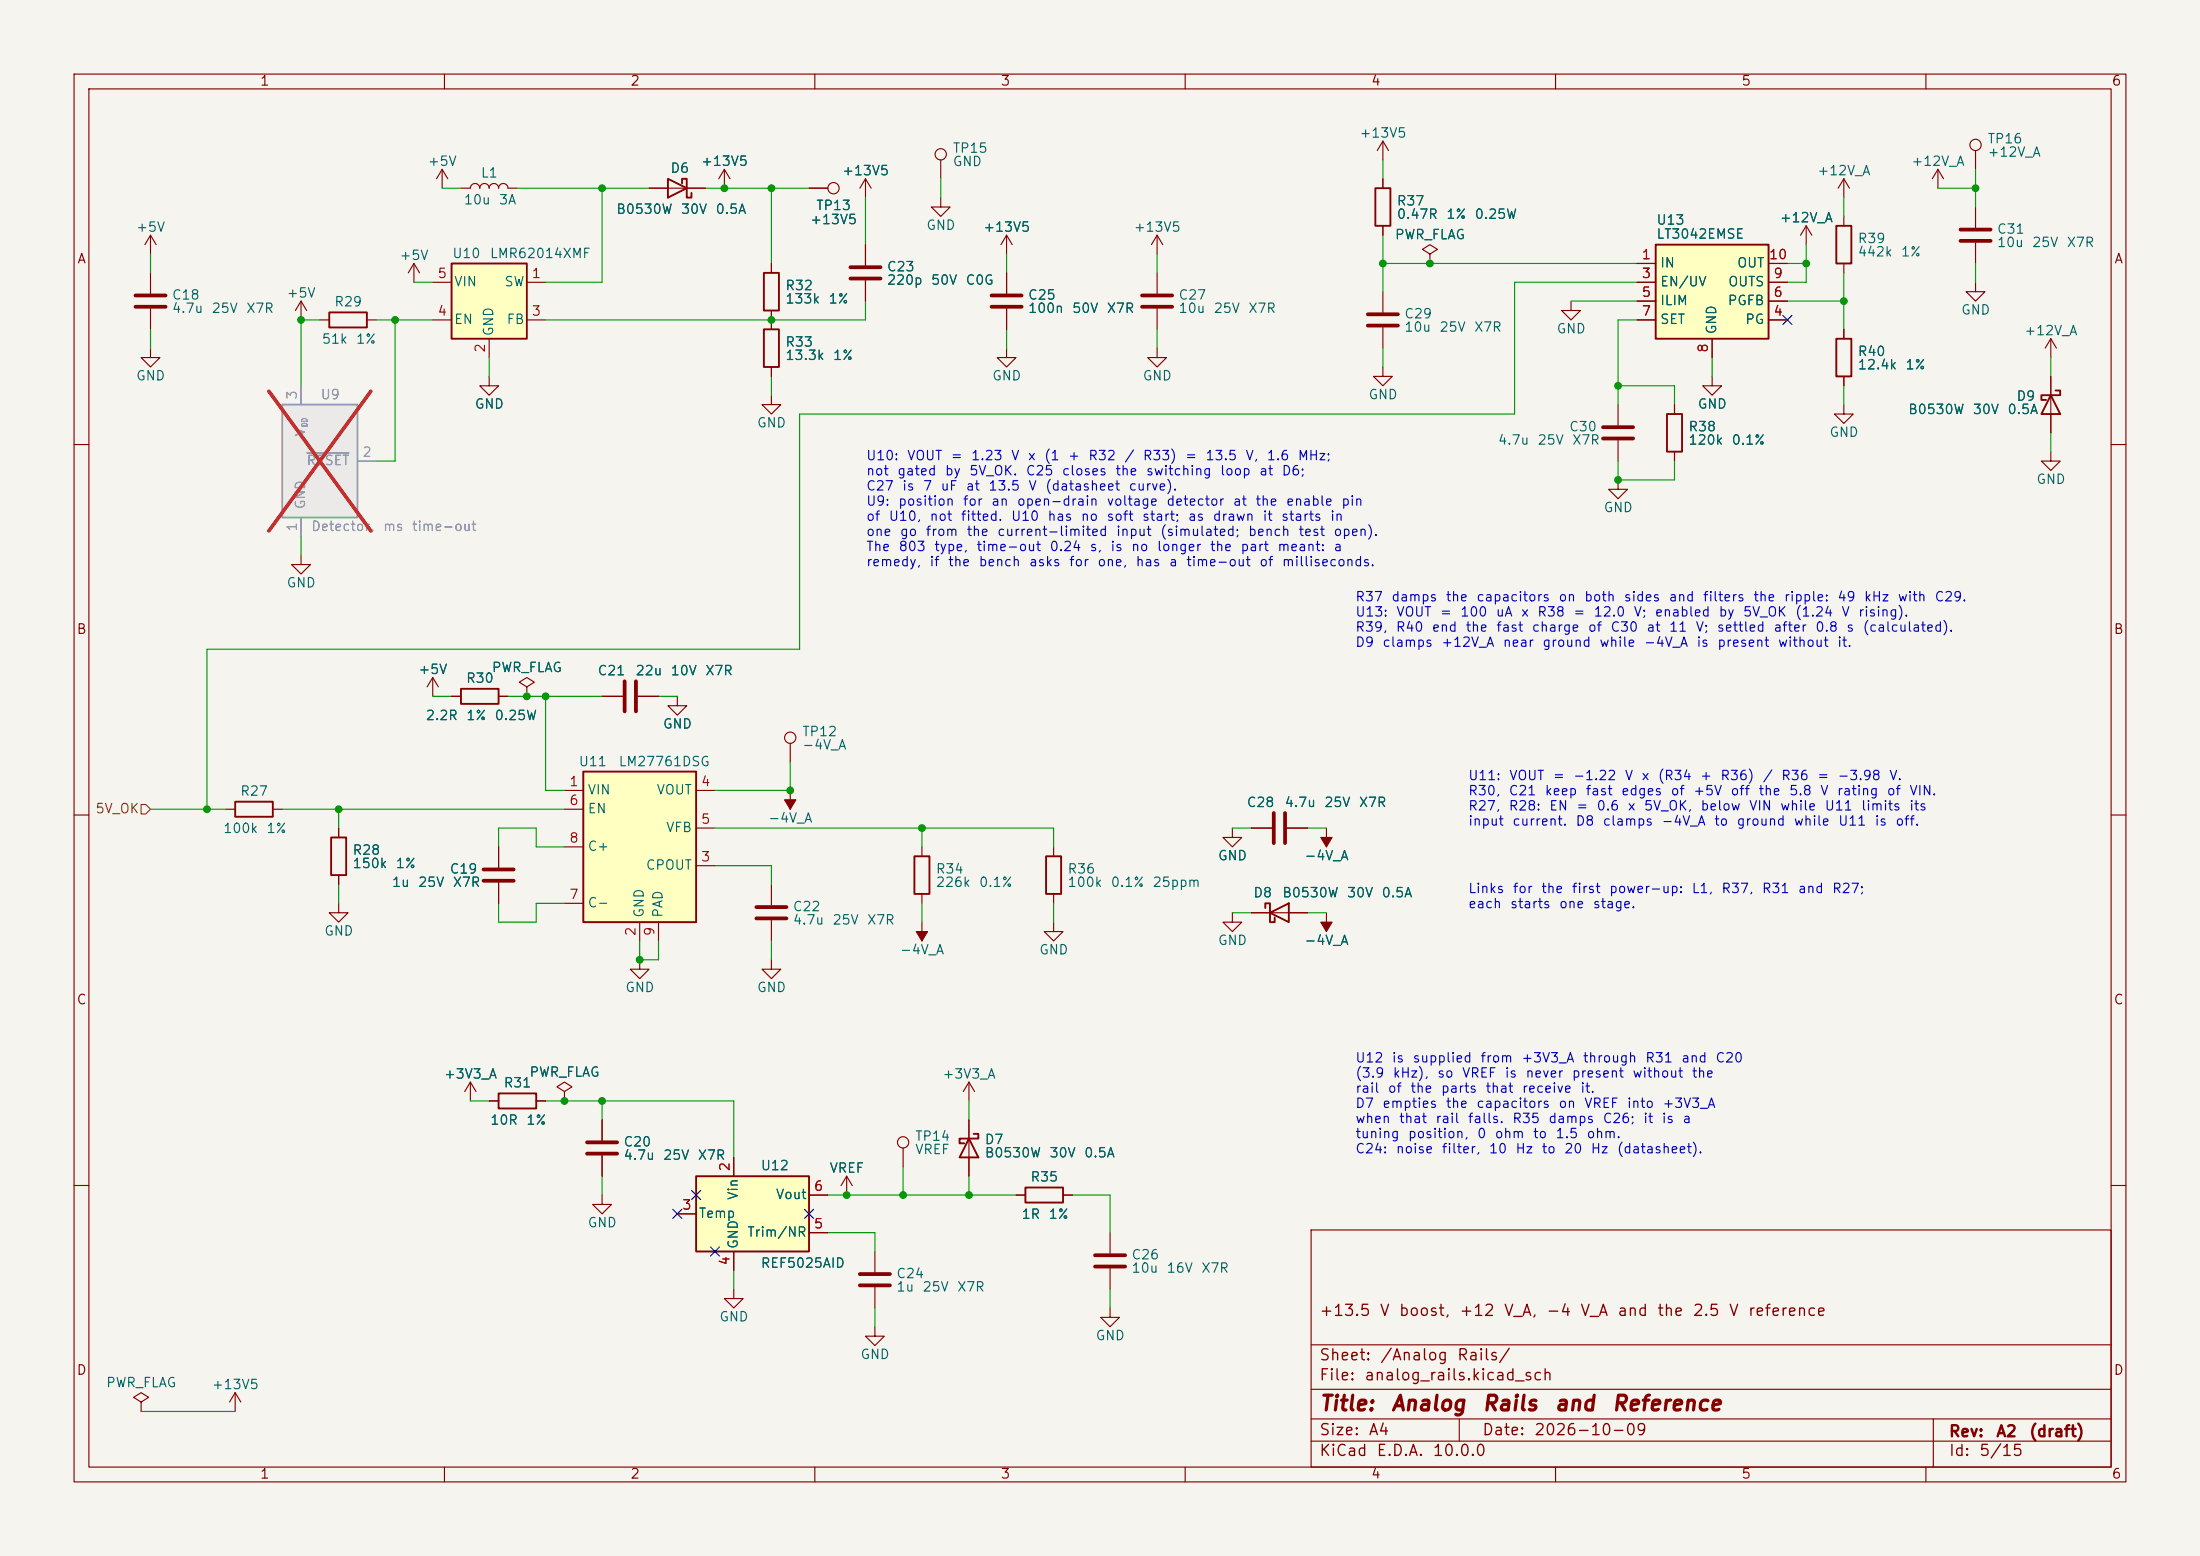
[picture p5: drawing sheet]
<svg xmlns="http://www.w3.org/2000/svg" width="297mm" height="210mm" viewBox="0 0 297 210" stroke-linecap="round" stroke-linejoin="round" font-family="sans-serif">
<path d="M0 0h297v210h-297z" fill="#f5f4ef" stroke="#f5f4ef" stroke-width=".14"/>
<g fill="none" stroke="#840000" stroke-width=".15">
<path d="M10 10h277v190h-277zM12 12h273v186h-273zM60 10v2M110 10v2M160 10v2M210 10v2M260 10v2M10 60h2M285 60h2M81.3 94h2.8M86.1 94h2.8M10 110h2"/>
<path d="M285 110h2M10 160h2M177 166h108v32h-108zM285 160h2M60 198v2M110 198v2M160 198v2M177 194.5h108M177 191.5h108M177 187.5h108M177 181.5h108M197 191.5v3"/>
<path d="M210 198v2M260 198v2M261 191.5v6.5"/>
</g>
<path d="M84.3 91.9v4.1M85.9 91.9v4.1" fill="none" stroke="#840000" stroke-width=".51"/>
<path d="M61 35.6h10.1v10.1h-10.1z" fill="#ffffc2"/>
<path d="M61 35.6h10.1v10.1h-10.1z" fill="none" stroke="#840000" stroke-width=".25"/>
<g fill="none" stroke="#840000" stroke-width=".15">
<path d="M55.9 35.6l-.8 1.2M55.9 35.6l.7 1.2M55.9 35.6v2.5M58.4 38.1h2.6M71.1 38.1h2.6M58.4 43.2h2.6M66 45.7v2.6M71.1 43.2h2.6M114.3 158.8l-.8 1.2M114.3 158.8l.8 1.2M114.3 158.8v2.5M19 189.2l1.1-.6-1.1-.6-1 .6 1 .6v1.3"/>
<path d="M19 190.5h.1"/>
</g>
<path d="M94 158.8h15.2v10.1h-15.2z" fill="#ffffc2"/>
<path d="M44.4 42.2h5.1v2h-5.1zM62.2 93h5.1v2h-5.1zM94 158.8h15.2v10.1h-15.2z" fill="none" stroke="#840000" stroke-width=".25"/>
<g fill="none" stroke="#840000" stroke-width=".15">
<path d="M40.6 40.6l-.7 1.3M40.6 40.6l.8 1.3M40.6 40.6v2.6M43.2 43.2h1.2M49.5 43.2h1.3M66 50.8v1.3h1.3l-1.3 1.2-1.2-1.2h1.2M40.6 74.9v1.3h1.3l-1.3 1.3-1.2-1.3h1.2M58.4 91.4l-.7 1.3M58.4 91.4l.8 1.3M58.4 91.4v2.6M61 94h1.2M67.3 94h1.3"/>
<path d="M71.1 92.7l1-.6-1-.7-1 .7 1 .6v1.3M71.1 94h.1M99.1 156.2v2.6M91.4 163.8h2.6M99.1 174v1.3h1.2l-1.2 1.2-1.3-1.2h1.3M99.1 168.9v2.6M109.2 166.4h2.6M109.2 161.3h2.6"/>
</g>
<path d="M38.1 54.6h10.2v15.3h-10.2z" fill="#ebeae8"/>
<path d="M38.1 54.6h10.2v15.3h-10.2z" fill="none" stroke="#9c9b98" stroke-width=".25"/>
<path d="M40.6 52.1v2.5M40.6 69.9v2.5M48.3 62.2h2.5" fill="none" stroke="#9c9b98" stroke-width=".15"/>
<path d="M41.4 61.1h5.7" fill="none" stroke="#939391" stroke-width=".15"/>
<path d="M36.3 52.8l13.8 18.9M50.1 52.8l-13.8 18.9" fill="none" stroke="#e12e31" stroke-width=".46"/>
<path d="M20.3 31.8v2.5M20.3 36.8v2.8M20.3 31.8l-.7 1.2M20.3 31.8l.8 1.2M20.3 47v1.3h1.3l-1.3 1.2-1.3-1.2h1.3M20.3 41.7v2.8M63.5 146.1l-.8 1.2M63.5 146.1l.8 1.2M63.5 146.1v2.5M118.1 179.1v1.2h1.3l-1.3 1.3-1.3-1.3h1.3" fill="none" stroke="#840000" stroke-width=".15"/>
<path d="M18.3 39.9h4.1M18.3 41.4h4.1" fill="none" stroke="#840000" stroke-width=".51"/>
<path d="M78.7 104.1h15.3v20.4h-15.3z" fill="#ffffc2"/>
<path d="M90.2 24.1l2.5 1.3-2.5 1.3zM92.1 24.8v-.7h.6v2.6h.6v-.7M103.1 36.8h2.1v5.1h-2.1zM185.7 25.4h2v5.1h-2zM103.1 44.5h2.1v5h-2.1zM225 55.9h2.1v5.1h-2.1zM247.9 45.7h2v5.1h-2zM31.7 108.2h5.1v2h-5.1zM44.7 113h2v5.1h-2zM78.7 104.1h15.3v20.4h-15.3zM123.4 115.6h2.1v5.1h-2.1zM67.3 147.6h5.1v2h-5.1z" fill="none" stroke="#840000" stroke-width=".25"/>
<g fill="none" stroke="#840000" stroke-width=".15">
<path d="M186.7 19.1l-.8 1.2M186.7 19.1l.8 1.2M186.7 19.1v2.5M59.7 22.9l-.8 1.2M59.7 22.9l.8 1.2M59.7 22.9v2.5M62.2 25.4h1.3a.64 .64 0 0 1 .6-.6 .64 .64 0 0 1 .7 .6 .64 .64 0 0 1 .6-.6 .64 .64 0 0 1 .6 .6 .64 .64 0 0 1 .7-.6 .64 .64 0 0 1 .6 .6 .64 .64 0 0 1 .6-.6 .64 .64 0 0 1 .7 .6h1.2M87.6 25.4h7.6M97.8 22.9l-.8 1.2M97.8 22.9l.8 1.2M97.8 22.9v2.5M104.1 35.6v1.2"/>
<path d="M109.2 25.4h2.6M116.8 24.1l-.7 1.3M116.8 24.1l.8 1.3M116.8 24.1v2.6M116.8 33v2.8M116.8 37.8v2.8M127 26.7v1.2h1.3l-1.3 1.3-1.3-1.3h1.3M127 21.6v2.5M135.9 31.8v2.5M135.9 36.8v2.8M135.9 31.8l-.8 1.2M135.9 31.8l.8 1.2"/>
<path d="M156.2 31.8v2.5M156.2 36.8v2.8M156.2 31.8l-.8 1.2M156.2 31.8l.8 1.2M186.7 24.1v1.3M186.7 30.5v1.3M186.7 39.4v2.8M193 34.3l1.1-.6-1.1-.7-1 .7 1 .6v1.3M193 35.6h.1M104.1 53.3v1.3h1.3l-1.3 1.3-1.2-1.3h1.2M104.1 41.9v2.6M104.1 49.5v1.3"/>
<path d="M135.9 47v1.3h1.3l-1.3 1.2-1.3-1.2h1.3M135.9 41.7v2.8M156.2 47v1.3h1.3l-1.3 1.2-1.3-1.2h1.3M156.2 41.7v2.8M186.7 49.5v1.3h1.3l-1.3 1.3-1.3-1.3h1.3M186.7 44.2v2.8M212.1 40.6v1.3h1.3l-1.3 1.3-1.3-1.3h1.3M218.4 54.6v2.8M218.4 59.4v2.8M226.1 54.6v1.3M248.9 54.6v1.3h1.3l-1.3 1.3-1.3-1.3h1.3M248.9 44.5v1.2"/>
<path d="M248.9 50.8v1.3M218.4 64.8v1.2h1.3l-1.3 1.3-1.2-1.3h1.2M226.1 61v1.2M91.4 94v1.3h1.3l-1.3 1.2-1.2-1.2h1.2M30.5 109.2h1.2M36.8 109.2h1.3M45.7 111.8v1.2M45.7 118.1v1.3M67.3 114.3v2.8M67.3 119.1v2.8M76.2 106.7h2.5M76.2 109.2h2.5"/>
<path d="M76.2 114.3h2.5M94 106.7h2.5M94 116.8h2.5M94 111.8h2.5M104.1 119.4v2.8M106.7 100.3v2.6M106.7 106.7v2.5M124.5 114.3v1.3M168.9 111.8h2.8M173.7 111.8h2.8M45.7 121.9v1.3h1.3l-1.3 1.3-1.3-1.3h1.3M76.2 121.9h2.5"/>
<path d="M86.4 129.5v1.3h1.2l-1.2 1.3-1.3-1.3h1.3M86.4 124.5v2.5M88.9 124.5v2.5M104.1 129.5v1.3h1.3l-1.3 1.3-1.2-1.3h1.2M104.1 124.2v2.8M124.5 120.7v1.2M66 148.6h1.3M72.4 148.6h1.3M76.2 147.3l1-.6-1-.6-1 .6 1 .6v1.3M76.2 148.6h.1M81.3 151.1v2.8M81.3 156v2.8"/>
<path d="M81.3 161.3v1.3h1.2l-1.2 1.2-1.3-1.2h1.3M31.7 188l-.7 1.2M31.7 188l.8 1.2M31.7 188v2.5"/>
<circle cx="112.5" cy="25.4" r=".76"/>
<circle cx="127" cy="20.8" r=".76"/>
<circle cx="106.7" cy="99.6" r=".76"/>
</g>
<g fill="none" stroke="#840000" stroke-width=".51">
<path d="M114.8 36.1h4.1M114.8 37.6h4.1M133.9 39.9h4M154.2 39.9h4M133.9 41.4h4M154.2 41.4h4M184.7 42.4h4M184.7 43.9h4M216.4 57.7h4.1M216.4 59.2h4.1M65.3 117.3h4M65.3 118.9h4"/>
<path d="M172 109.7v4.1M173.5 109.7v4.1M102.1 124h4.1M102.1 122.4h4.1M79.2 154.2h4.1M79.2 155.7h4.1"/>
</g>
<path d="M105.9 108h1.5l-.7 1.2z" fill="#840000" stroke="#840000" stroke-width=".15"/>
<path d="M223.5 33h15.3v12.7h-15.3z" fill="#ffffc2"/>
<path d="M223.5 33h15.3v12.7h-15.3zM247.9 30.5h2v5.1h-2zM276.9 53.3l1.2 2.6h-2.5zM277.5 52.7h.6v.6h-2.5v.7h.6M141.2 115.6h2.1v5.1h-2.1zM170.8 122.6v-.7h.6v2.6h.7v-.7M171.4 123.2l2.6-1.3v2.6zM130.8 153.7l1.3 2.5h-2.6zM131.4 153h.7v.7h-2.6v.6h.7M138.4 160.3h5.1v2h-5.1z" fill="none" stroke="#840000" stroke-width=".25"/>
<g fill="none" stroke="#840000" stroke-width=".15">
<path d="M87.6 25.4h2.6M92.7 25.4h2.5M104.1 35.6v1.2M109.2 25.4h2.6M116.8 33v2.8M116.8 37.8v2.8M135.9 36.8v2.8M186.7 24.1v1.3M186.7 30.5v1.3M193 35.6h.1M221 35.6h2.5M221 38.1h2.5"/>
<path d="M238.8 35.6h2.5M238.8 38.1h2.5M243.8 30.5l-.7 1.3M243.8 30.5l.8 1.3M243.8 30.5v2.5M248.9 24.1v2.6M248.9 29.2v1.3M248.9 35.6v1.2M248.9 24.1l-.7 1.3M248.9 24.1l.8 1.3M261.6 22.9l-.7 1.2M261.6 22.9l.8 1.2"/>
<path d="M261.6 22.9v2.5M266.7 38.1v1.3h1.3l-1.3 1.2-1.3-1.2h1.3M266.7 20.3v2.6M266.7 27.9v2.8M266.7 32.8v2.8M104.1 41.9v2.6M104.1 49.5v1.3M135.9 41.7v2.8M221 43.2h2.5M221 40.6h2.5M226.1 54.6v1.3M231.1 50.8v1.3h1.3l-1.3 1.2-1.2-1.2h1.2"/>
<path d="M231.1 45.7v2.6M238.8 43.2h2.5M238.8 40.6h2.5M248.9 44.5v1.2M248.9 50.8v1.3M276.9 45.7l-.8 1.3M276.9 45.7l.7 1.3M276.9 45.7v2.6M276.9 50.8v7.6M226.1 61v1.2M276.9 61v1.2h1.2l-1.2 1.3-1.3-1.3h1.3M61 94h1.2"/>
<path d="M67.3 94h1.3M71.1 94h.1M81.3 94h2.8M86.1 94h2.8M45.7 111.8v1.2M45.7 118.1v1.3M67.3 114.3v2.8M67.3 119.1v2.8M142.2 114.3v1.3M166.4 111.8v1.2h1.2l-1.2 1.3-1.3-1.3h1.3M168.9 111.8h2.8M173.7 111.8h2.8"/>
<path d="M179.1 111.8v2.5M124.5 124.5v2.5M142.2 124.5v1.2h1.3l-1.3 1.3-1.2-1.3h1.2M142.2 120.7v1.2M166.4 123.2v1.3h1.2l-1.2 1.2-1.3-1.2h1.3M168.9 123.2h7.6M179.1 123.2v2.5M66 148.6h1.3M72.4 148.6h1.3M76.2 148.6h.1M81.3 151.1v2.8M81.3 156v2.8"/>
<path d="M99.1 156.2v2.6M121.9 154.9v2.6M130.8 146.1l-.8 1.2M130.8 146.1l.8 1.2M130.8 146.1v2.5M130.8 151.1v7.7M91.4 163.8h2.6M99.1 168.9v2.6M109.2 161.3h2.6M109.2 166.4h2.6M118.1 168.9v2.8M118.1 173.7v2.8"/>
<path d="M137.2 161.3h1.2M143.5 161.3h1.3M149.9 176.5v1.3h1.2l-1.2 1.3-1.3-1.3h1.3M149.9 166.4v2.8M149.9 171.2v2.8"/>
<circle cx="266.7" cy="19.6" r=".76"/>
<circle cx="121.9" cy="154.2" r=".76"/>
</g>
<path d="M264.7 31h4M264.7 32.5h4M116.1 172h4M116.1 173.5h4M147.8 169.4h4.1M147.8 170.9h4.1" fill="none" stroke="#840000" stroke-width=".51"/>
<g fill="#840000" stroke="#840000" stroke-width=".15">
<path d="M178.3 124.5h1.5l-.7 1.2z"/>
<path d="M178.3 113h1.5l-.7 1.3z"/>
<path d="M123.7 125.7h1.5l-.7 1.3z"/>
</g>
<path d="M19 108.6h.7l.6 .6-.6 .7h-.7z" fill="none" stroke="#725600" stroke-width=".15"/>
<g fill="none" stroke="#009600" stroke-width=".15">
<path d="M20.3 34.3v2.5M55.9 38.1h2.5M59.7 25.4h2.5M69.8 25.4h17.8M81.3 25.4v12.7h-7.6M95.2 25.4h14M104.1 25.4v10.2M116.8 26.7v6.3M127 24.1v2.6M135.9 34.3v2.5M156.2 34.3v2.5M186.7 35.6h34.3"/>
<path d="M186.7 21.6v2.5M186.7 31.8v7.6M221 38.1h-16.5v17.8h-96.6v31.7h-80v21.6M241.3 35.6h2.5M243.8 33v5.1h-2.5M248.9 26.7v2.5M248.9 36.8v7.7M261.6 25.4h5.1M266.7 22.9v5M266.7 35.6v2.5M20.3 44.5v2.5M43.2 43.2h-2.6v8.9"/>
<path d="M50.8 43.2h7.6M53.3 43.2v19h-2.5M66 48.3v2.5M104.1 50.8v2.5M116.8 40.6v2.6h-43.1M135.9 44.5v2.5M156.2 44.5v2.5M186.7 47v2.5M212.1 40.6h8.9M218.4 52.1h7.7v2.5M221 43.2h-2.6v11.4M231.1 48.3v2.5"/>
<path d="M241.3 40.6h7.6M248.9 52.1v2.5M276.9 48.3v2.5M276.9 58.4v2.6M40.6 72.4v2.5M218.4 62.2v2.6h7.7v-2.6M58.4 94h2.6M68.6 94h12.7M73.7 94v12.7h2.5M88.9 94h2.5M20.3 109.2h10.2M38.1 109.2h38.1"/>
<path d="M45.7 109.2v2.6M45.7 119.4v2.5M67.3 114.3v-2.5h5.1v2.5h3.8M96.5 116.8h7.6v2.6M96.5 111.8h45.7v2.5M106.7 102.9v3.8h-10.2M124.5 111.8v2.5M166.4 111.8h2.5M176.5 111.8h2.6M67.3 121.9v2.6h5.1v-2.6h3.8M86.4 127v2.5h2.5v-2.5M104.1 127v2.5"/>
<path d="M124.5 121.9v2.6M142.2 121.9v2.6M166.4 123.2h2.5M176.5 123.2h2.6M63.5 148.6h2.5M73.7 148.6h25.4v7.6M81.3 148.6v2.5M81.3 158.8v2.5M121.9 157.5v3.8M130.8 148.6v2.5M130.8 158.8v2.5M99.1 171.5v2.5"/>
<path d="M111.8 161.3h25.4M111.8 166.4h6.3v2.5M118.1 176.5v2.6M144.8 161.3h5.1v5.1M149.9 174v2.5M19 190.5h12.7"/>
</g>
<path d="M240.7 42.6l1.2 1.2M241.9 42.6l-1.2 1.2M90.8 163.2l1.2 1.2M92 163.2l-1.2 1.2M93.4 160.7l1.2 1.2M94.6 160.7l-1.2 1.2M95.9 168.3l1.2 1.2M97.1 168.3l-1.2 1.2M108.6 163.2l1.2 1.2M109.8 163.2l-1.2 1.2" fill="none" stroke="#000084" stroke-width=".15"/>
<path d="M40.6 52.1v2.5M40.6 69.9v2.5M48.3 62.2h2.5" fill="none" stroke="#9c9b98" stroke-width=".15"/>
<path d="M41.4 61.1h5.7" fill="none" stroke="#939391" stroke-width=".15"/>
<path d="M36.3 52.8l13.8 18.9M50.1 52.8l-13.8 18.9" fill="none" stroke="#e12e31" stroke-width=".46"/>
<g fill="#009600" stroke="#009600" stroke-width=".14">
<circle cx="53.3" cy="43.2" r=".46"/>
<circle cx="40.6" cy="43.2" r=".46"/>
<circle cx="73.7" cy="94" r=".46"/>
<circle cx="27.9" cy="109.2" r=".46"/>
<circle cx="45.7" cy="109.2" r=".46"/>
<circle cx="71.1" cy="94" r=".46"/>
<circle cx="97.8" cy="25.4" r=".46"/>
<circle cx="104.1" cy="25.4" r=".46"/>
<circle cx="104.1" cy="43.2" r=".46"/>
<circle cx="81.3" cy="25.4" r=".46"/>
<circle cx="114.3" cy="161.3" r=".46"/>
<circle cx="121.9" cy="161.3" r=".46"/>
<circle cx="86.4" cy="129.5" r=".46"/>
<circle cx="106.7" cy="106.7" r=".46"/>
<circle cx="76.2" cy="148.6" r=".46"/>
<circle cx="81.3" cy="148.6" r=".46"/>
<circle cx="193" cy="35.6" r=".46"/>
<circle cx="186.7" cy="35.6" r=".46"/>
<circle cx="218.4" cy="52.1" r=".46"/>
<circle cx="218.4" cy="64.8" r=".46"/>
<circle cx="243.8" cy="35.6" r=".46"/>
<circle cx="248.9" cy="40.6" r=".46"/>
<circle cx="266.7" cy="25.4" r=".46"/>
<circle cx="130.8" cy="161.3" r=".46"/>
<circle cx="124.5" cy="111.8" r=".46"/>
</g>
<g font-size="2" fill="#840000">
<text x="178" y="190.9">Title:</text>
<text x="187.7" y="190.9">Analog</text>
<text x="200" y="190.9">Rails</text>
<text x="209.7" y="190.9">and</text>
<text x="217.5" y="190.9">Reference</text>
</g>
<g font-size="1.5" fill="#840000">
<text x="178" y="178">+13.5</text>
<text x="186.2" y="178">V</text>
<text x="188.7" y="178">boost,</text>
<text x="196.9" y="178">+12</text>
<text x="202.9" y="178">V_A,</text>
<text x="208.6" y="178">-4</text>
<text x="213.2" y="178">V_A</text>
<text x="218.2" y="178">and</text>
<text x="223.6" y="178">the</text>
<text x="228.4" y="178">2.5</text>
<text x="233.3" y="178">V</text>
<text x="235.9" y="178">reference</text>
<text x="178" y="184">Sheet:</text>
<text x="186.2" y="184">/Analog</text>
<text x="196.6" y="184">Rails/</text>
<text x="178" y="186.7">File:</text>
<text x="184.1" y="186.7">analog_rails.kicad_sch</text>
<text x="178" y="196.9">KiCad</text>
<text x="178" y="194.1">Size:</text>
<text x="184.7" y="194.1">A4</text>
<text x="185.7" y="196.9">E.D.A.</text>
<text x="193.3" y="196.9">10.0.0</text>
<text x="200" y="194.1">Date:</text>
<text x="207" y="194.1">2026-10-09</text>
<text x="263" y="194.3">Rev:</text>
<text x="263" y="196.9">Id:</text>
<text x="267.1" y="196.9">5/15</text>
<text x="269.4" y="194.3">A2</text>
<text x="273.8" y="194.3">(draft)</text>
</g>
<g font-size="1.3" fill="#840000">
<text x="35" y="11.9">1</text>
<text x="85" y="11.9">2</text>
<text x="135" y="11.9">3</text>
<text x="185" y="11.9">4</text>
<text x="235" y="11.9">5</text>
<text x="285" y="11.9">6</text>
<text x="10.3" y="35.9">A</text>
<text x="285.3" y="35.9">A</text>
<text x="10.3" y="85.9">B</text>
<text x="285.3" y="85.9">B</text>
<text x="10.3" y="135.9">C</text>
<text x="285.3" y="135.9">C</text>
<text x="10.3" y="185.9">D</text>
<text x="285.3" y="185.9">D</text>
<text x="35" y="199.9">1</text>
<text x="85" y="199.9">2</text>
<text x="135" y="199.9">3</text>
<text x="185" y="199.9">4</text>
<text x="235" y="199.9">5</text>
<text x="285" y="199.9">6</text>
</g>
<g font-size="1.3" fill="#006464">
<text x="57.7" y="22.7">+5V</text>
<text x="90.4" y="23.6">D6</text>
<text x="94.5" y="22.7">+13V5</text>
<text x="113.6" y="24">+13V5</text>
<text x="128.5" y="22.7">GND</text>
<text x="128.5" y="20.9">TP15</text>
<text x="183.4" y="18.9">+13V5</text>
<text x="245.3" y="24">+12V_A</text>
<text x="258" y="22.7">+12V_A</text>
<text x="268.2" y="19.7">TP16</text>
<text x="268.2" y="21.5">+12V_A</text>
<text x="62.5" y="27.9">10u</text>
<text x="64.8" y="24.3">L1</text>
<text x="67.3" y="27.9">3A</text>
<text x="83.1" y="29.2">B0530W</text>
<text x="91.8" y="29.2">30V</text>
<text x="96.5" y="29.2">0.5A</text>
<text x="110.1" y="28.7">TP13</text>
<text x="188.5" y="29.9">0.47R</text>
<text x="188.5" y="28.1">R37</text>
<text x="195.1" y="29.9">1%</text>
<text x="199" y="29.9">0.25W</text>
<text x="18.3" y="31.6">+5V</text>
<text x="53.8" y="35.4">+5V</text>
<text x="61" y="35.2">U10</text>
<text x="66" y="35.2">LMR62014XMF</text>
<text x="109.3" y="30.6">+13V5</text>
<text x="125" y="31.3">GND</text>
<text x="132.6" y="31.6">+13V5</text>
<text x="153" y="31.6">+13V5</text>
<text x="188.2" y="32.6">PWR_FLAG</text>
<text x="223.5" y="30.6">U13</text>
<text x="223.5" y="32.5">LT3042EMSE</text>
<text x="240.2" y="30.3">+12V_A</text>
<text x="250.7" y="34.9">442k</text>
<text x="250.7" y="33.1">R39</text>
<text x="256.5" y="34.9">1%</text>
<text x="269.5" y="31.9">C31</text>
<text x="269.5" y="33.7">10u</text>
<text x="274.2" y="33.7">25V</text>
<text x="278.9" y="33.7">X7R</text>
<text x="23.1" y="40.8">C18</text>
<text x="38.6" y="40.5">+5V</text>
<text x="45" y="41.7">R29</text>
<text x="61.2" y="39">VIN</text>
<text x="68" y="39">SW</text>
<text x="105.9" y="41.3">133k</text>
<text x="105.9" y="39.5">R32</text>
<text x="111.8" y="41.3">1%</text>
<text x="119.6" y="36.9">C23</text>
<text x="119.6" y="38.7">220p</text>
<text x="125.6" y="38.7">50V</text>
<text x="130.3" y="38.7">C0G</text>
<text x="138.7" y="40.8">C25</text>
<text x="159" y="40.8">C27</text>
<text x="224" y="36.4">IN</text>
<text x="224" y="39">EN/UV</text>
<text x="224" y="41.5">ILIM</text>
<text x="233.2" y="41.5">PGFB</text>
<text x="233.2" y="39">OUTS</text>
<text x="234.4" y="36.4">OUT</text>
<text x="23.1" y="42.6">4.7u</text>
<text x="28.5" y="42.6">25V</text>
<text x="33.1" y="42.6">X7R</text>
<text x="43.4" y="46.7">51k</text>
<text x="48" y="46.7">1%</text>
<text x="61.2" y="44">EN</text>
<text x="66.9" y="45.5" transform="rotate(-90 66.9 45.5)">GND</text>
<text x="68.3" y="44">FB</text>
<text x="105.9" y="47.1">R33</text>
<text x="138.7" y="42.6">100n</text>
<text x="144.6" y="42.6">50V</text>
<text x="149.3" y="42.6">X7R</text>
<text x="159" y="42.6">10u</text>
<text x="163.8" y="42.6">25V</text>
<text x="168.4" y="42.6">X7R</text>
<text x="189.5" y="43.3">C29</text>
<text x="189.5" y="45.1">10u</text>
<text x="194.2" y="45.1">25V</text>
<text x="198.9" y="45.1">X7R</text>
<text x="210.1" y="45.3">GND</text>
<text x="224" y="44">SET</text>
<text x="232" y="45.2" transform="rotate(-90 232 45.2)">GND</text>
<text x="235.5" y="44">PG</text>
<text x="264.7" y="42.8">GND</text>
<text x="273.2" y="45.6">+12V_A</text>
<text x="18.3" y="51.7">GND</text>
<text x="105.9" y="48.9">13.3k</text>
<text x="112.4" y="48.9">1%</text>
<text x="133.9" y="51.7">GND</text>
<text x="154.2" y="51.7">GND</text>
<text x="250.7" y="50.2">12.4k</text>
<text x="250.7" y="48.4">R40</text>
<text x="257.1" y="50.2">1%</text>
<text x="64" y="55.5">GND</text>
<text x="102.1" y="58">GND</text>
<text x="184.7" y="54.2">GND</text>
<text x="211.7" y="58.5">C30</text>
<text x="227.8" y="58.5">R38</text>
<text x="229.1" y="55.5">GND</text>
<text x="246.9" y="59.3">GND</text>
<text x="257.5" y="56.2">B0530W</text>
<text x="266.2" y="56.2">30V</text>
<text x="270.9" y="56.2">0.5A</text>
<text x="272.1" y="54.4">D9</text>
<text x="202.1" y="60.3">4.7u</text>
<text x="207.5" y="60.3">25V</text>
<text x="212.2" y="60.3">X7R</text>
<text x="227.8" y="60.3">120k</text>
<text x="233.7" y="60.3">0.1%</text>
<text x="274.8" y="65.6">GND</text>
<text x="216.4" y="69.4">GND</text>
<text x="38.6" y="79.6">GND</text>
<text x="56.4" y="91.3">+5V</text>
<text x="62.8" y="92.5">R30</text>
<text x="66.3" y="91">PWR_FLAG</text>
<text x="80.6" y="91.5">C21</text>
<text x="85.7" y="91.5">22u</text>
<text x="90.4" y="91.5">10V</text>
<text x="95.1" y="91.5">X7R</text>
<text x="57.4" y="97.5">2.2R</text>
<text x="62.8" y="97.5">1%</text>
<text x="66.7" y="97.5">0.25W</text>
<text x="89.4" y="98.7">GND</text>
<text x="108.2" y="101.5">-4V_A</text>
<text x="108.2" y="99.7">TP12</text>
<text x="32.3" y="107.7">R27</text>
<text x="78" y="103.7">U11</text>
<text x="79.2" y="107.5">VIN</text>
<text x="83.4" y="103.7">LM27761DSG</text>
<text x="88.6" y="107.5">VOUT</text>
<text x="30" y="112.7">100k</text>
<text x="35.9" y="112.7">1%</text>
<text x="79.2" y="110.1">EN</text>
<text x="89.8" y="112.6">VFB</text>
<text x="103.6" y="111.4">-4V_A</text>
<text x="168.2" y="109.2">C28</text>
<text x="173.3" y="109.2">4.7u</text>
<text x="178.7" y="109.2">25V</text>
<text x="183.4" y="109.2">X7R</text>
<text x="47.5" y="117.5">150k</text>
<text x="47.5" y="115.7">R28</text>
<text x="53.3" y="117.5">1%</text>
<text x="60.6" y="118.2">C19</text>
<text x="79.2" y="115.2">C+</text>
<text x="87.1" y="117.7">CPOUT</text>
<text x="126.2" y="118.2">R34</text>
<text x="144" y="118.2">R36</text>
<text x="164.3" y="116.4">GND</text>
<text x="176" y="116.4">-4V_A</text>
<text x="52.8" y="120">1u</text>
<text x="56.3" y="120">25V</text>
<text x="61" y="120">X7R</text>
<text x="79.2" y="122.8">C-</text>
<text x="87.2" y="124" transform="rotate(-90 87.2 124)">GND</text>
<text x="89.8" y="124" transform="rotate(-90 89.8 124)">PAD</text>
<text x="106.9" y="123.3">C22</text>
<text x="106.9" y="125.1">4.7u</text>
<text x="112.3" y="125.1">25V</text>
<text x="117" y="125.1">X7R</text>
<text x="126.2" y="120">226k</text>
<text x="132.1" y="120">0.1%</text>
<text x="144" y="120">100k</text>
<text x="149.9" y="120">0.1%</text>
<text x="155.5" y="120">25ppm</text>
<text x="169.1" y="121.4">D8</text>
<text x="173" y="121.4">B0530W</text>
<text x="181.7" y="121.4">30V</text>
<text x="186.4" y="121.4">0.5A</text>
<text x="43.7" y="126.6">GND</text>
<text x="121.4" y="129.1">-4V_A</text>
<text x="140.2" y="129.1">GND</text>
<text x="164.3" y="127.9">GND</text>
<text x="176" y="127.9">-4V_A</text>
<text x="84.3" y="134.2">GND</text>
<text x="102.1" y="134.2">GND</text>
<text x="59.8" y="145.9">+3V3_A</text>
<text x="67.9" y="147.1">R31</text>
<text x="71.4" y="145.6">PWR_FLAG</text>
<text x="127.1" y="145.9">+3V3_A</text>
<text x="66.1" y="152.1">10R</text>
<text x="70.9" y="152.1">1%</text>
<text x="84.1" y="155.1">C20</text>
<text x="123.5" y="154.3">TP14</text>
<text x="132.8" y="154.7">D7</text>
<text x="84.1" y="156.9">4.7u</text>
<text x="89.4" y="156.9">25V</text>
<text x="94.1" y="156.9">X7R</text>
<text x="102.6" y="158.3">U12</text>
<text x="111.9" y="158.6">VREF</text>
<text x="123.5" y="156.1">VREF</text>
<text x="132.8" y="156.5">B0530W</text>
<text x="139" y="159.8">R35</text>
<text x="141.6" y="156.5">30V</text>
<text x="146.3" y="156.5">0.5A</text>
<text x="79.2" y="166">GND</text>
<text x="94.2" y="164.7">Temp</text>
<text x="99.9" y="162" transform="rotate(-90 99.9 162)">Vin</text>
<text x="100.8" y="167.2">Trim/NR</text>
<text x="104.7" y="162.2">Vout</text>
<text x="137.8" y="164.8">1R</text>
<text x="141.5" y="164.8">1%</text>
<text x="99.9" y="168.7" transform="rotate(-90 99.9 168.7)">GND</text>
<text x="102.6" y="171.4">REF5025AID</text>
<text x="120.9" y="172.8">C24</text>
<text x="152.7" y="170.3">C26</text>
<text x="152.7" y="172.1">10u</text>
<text x="157.4" y="172.1">16V</text>
<text x="162.1" y="172.1">X7R</text>
<text x="97" y="178.7">GND</text>
<text x="120.9" y="174.6">1u</text>
<text x="124.4" y="174.6">25V</text>
<text x="129.1" y="174.6">X7R</text>
<text x="116.1" y="183.7">GND</text>
<text x="147.8" y="181.2">GND</text>
<text x="14.2" y="187.6">PWR_FLAG</text>
<text x="28.5" y="187.8">+13V5</text>
</g>
<g font-size="1.3" fill="#a90000">
<text x="221.5" y="35.3">1</text>
<text x="238.7" y="35.3">10</text>
<text x="59" y="37.8">5</text>
<text x="71.7" y="37.8">1</text>
<text x="221.5" y="37.8">3</text>
<text x="221.5" y="40.4">5</text>
<text x="239.3" y="40.4">6</text>
<text x="239.3" y="37.8">9</text>
<text x="59" y="42.9">4</text>
<text x="65.8" y="47.7" transform="rotate(-90 65.8 47.7)">2</text>
<text x="71.7" y="42.9">3</text>
<text x="221.5" y="42.9">7</text>
<text x="230.9" y="47.7" transform="rotate(-90 230.9 47.7)">8</text>
<text x="239.3" y="42.9">4</text>
<text x="76.8" y="106.4">1</text>
<text x="94.5" y="106.4">4</text>
<text x="76.8" y="109">6</text>
<text x="94.5" y="111.5">5</text>
<text x="76.8" y="114">8</text>
<text x="94.5" y="116.6">3</text>
<text x="76.8" y="121.7">7</text>
<text x="86.1" y="126.4" transform="rotate(-90 86.1 126.4)">2</text>
<text x="88.6" y="126.4" transform="rotate(-90 88.6 126.4)">9</text>
<text x="98.8" y="158.2" transform="rotate(-90 98.8 158.2)">2</text>
<text x="109.8" y="161">6</text>
<text x="92" y="163.6">3</text>
<text x="109.8" y="166.1">5</text>
<text x="98.8" y="170.9" transform="rotate(-90 98.8 170.9)">4</text>
</g>
<g font-size="1.3" fill="#a5a4a2">
<text x="40.4" y="54" transform="rotate(-90 40.4 54)">3</text>
<text x="48.8" y="62">2</text>
<text x="40.4" y="71.8" transform="rotate(-90 40.4 71.8)">1</text>
</g>
<g font-size="1.3" fill="#939391">
<text x="41.5" y="59" transform="rotate(-90 41.5 59)">V</text>
<text x="43.2" y="54.2">U9</text>
<text x="41.3" y="63.1">RESET</text>
<text x="41.5" y="68.8" transform="rotate(-90 41.5 68.8)">GND</text>
<text x="41.9" y="72">Detector,</text>
<text x="51.6" y="72">ms</text>
<text x="55.5" y="72">time-out</text>
</g>
<g font-size="1.3" fill="#0000c2">
<text x="116.8" y="62.4">U10:</text>
<text x="116.8" y="64.5">not</text>
<text x="121" y="64.5">gated</text>
<text x="122.4" y="62.4">VOUT</text>
<text x="127.5" y="64.5">by</text>
<text x="128.3" y="62.4">=</text>
<text x="130.8" y="64.5">5V_OK.</text>
<text x="131" y="62.4">1.23</text>
<text x="136.4" y="62.4">V</text>
<text x="138.4" y="64.5">C25</text>
<text x="138.7" y="62.4">x</text>
<text x="140.9" y="62.4">(1</text>
<text x="143.3" y="64.5">closes</text>
<text x="144.1" y="62.4">+</text>
<text x="146.8" y="62.4">R32</text>
<text x="150.5" y="64.5">the</text>
<text x="151.7" y="62.4">/</text>
<text x="154.2" y="62.4">R33)</text>
<text x="154.6" y="64.5">switching</text>
<text x="159.9" y="62.4">=</text>
<text x="162.6" y="62.4">13.5</text>
<text x="164.6" y="64.5">loop</text>
<text x="168" y="62.4">V,</text>
<text x="169.9" y="64.5">at</text>
<text x="170.9" y="62.4">1.6</text>
<text x="172.9" y="64.5">D6;</text>
<text x="175.1" y="62.4">MHz;</text>
<text x="116.8" y="66.5">C27</text>
<text x="116.8" y="68.6">U9:</text>
<text x="116.8" y="70.6">of</text>
<text x="119.9" y="70.6">U10,</text>
<text x="121.2" y="68.6">position</text>
<text x="121.7" y="66.5">is</text>
<text x="124.5" y="66.5">7</text>
<text x="125.4" y="70.6">not</text>
<text x="126.9" y="66.5">uF</text>
<text x="129.6" y="70.6">fitted.</text>
<text x="129.9" y="68.6">for</text>
<text x="130.3" y="66.5">at</text>
<text x="133.3" y="66.5">13.5</text>
<text x="133.7" y="68.6">an</text>
<text x="136.4" y="70.6">U10</text>
<text x="137.2" y="68.6">open-drain</text>
<text x="138.7" y="66.5">V</text>
<text x="141" y="66.5">(datasheet</text>
<text x="141.3" y="70.6">has</text>
<text x="145.8" y="70.6">no</text>
<text x="149.3" y="70.6">soft</text>
<text x="149.3" y="68.6">voltage</text>
<text x="152.3" y="66.5">curve).</text>
<text x="154.1" y="70.6">start;</text>
<text x="157.4" y="68.6">detector</text>
<text x="160.3" y="70.6">as</text>
<text x="163.6" y="70.6">drawn</text>
<text x="166.3" y="68.6">at</text>
<text x="169.4" y="68.6">the</text>
<text x="170.4" y="70.6">it</text>
<text x="172.9" y="70.6">starts</text>
<text x="173.5" y="68.6">enable</text>
<text x="179.5" y="70.6">in</text>
<text x="181" y="68.6">pin</text>
<text x="116.8" y="72.7">one</text>
<text x="116.8" y="74.7">The</text>
<text x="116.8" y="76.7">remedy,</text>
<text x="121.2" y="74.7">803</text>
<text x="121.4" y="72.7">go</text>
<text x="124.9" y="72.7">from</text>
<text x="125.4" y="76.7">if</text>
<text x="126" y="74.7">type,</text>
<text x="127.9" y="76.7">the</text>
<text x="130.4" y="72.7">the</text>
<text x="131.7" y="74.7">time-out</text>
<text x="132" y="76.7">bench</text>
<text x="134.5" y="72.7">current-limited</text>
<text x="138.8" y="76.7">asks</text>
<text x="141.6" y="74.7">0.24</text>
<text x="144.2" y="76.7">for</text>
<text x="147" y="74.7">s,</text>
<text x="148.1" y="76.7">one,</text>
<text x="149.8" y="74.7">is</text>
<text x="150.6" y="72.7">input</text>
<text x="152.6" y="74.7">no</text>
<text x="153.2" y="76.7">has</text>
<text x="156.1" y="74.7">longer</text>
<text x="156.5" y="72.7">(simulated;</text>
<text x="157.7" y="76.7">a</text>
<text x="160" y="76.7">time-out</text>
<text x="163.2" y="74.7">the</text>
<text x="167.4" y="74.7">part</text>
<text x="168.4" y="72.7">bench</text>
<text x="169.9" y="76.7">of</text>
<text x="172.4" y="74.7">meant:</text>
<text x="173" y="76.7">milliseconds.</text>
<text x="175.2" y="72.7">test</text>
<text x="179.9" y="72.7">open).</text>
<text x="179.9" y="74.7">a</text>
<text x="182.9" y="81.5">R37</text>
<text x="182.9" y="83.5">U13:</text>
<text x="187.7" y="81.5">damps</text>
<text x="188.4" y="83.5">VOUT</text>
<text x="194.3" y="83.5">=</text>
<text x="195.1" y="81.5">the</text>
<text x="197" y="83.5">100</text>
<text x="199.2" y="81.5">capacitors</text>
<text x="201.8" y="83.5">uA</text>
<text x="205.2" y="83.5">x</text>
<text x="207.4" y="83.5">R38</text>
<text x="210.3" y="81.5">on</text>
<text x="212.3" y="83.5">=</text>
<text x="213.8" y="81.5">both</text>
<text x="215" y="83.5">12.0</text>
<text x="219.1" y="81.5">sides</text>
<text x="220.4" y="83.5">V;</text>
<text x="223.3" y="83.5">enabled</text>
<text x="225.2" y="81.5">and</text>
<text x="229.8" y="81.5">filters</text>
<text x="231.9" y="83.5">by</text>
<text x="235.2" y="83.5">5V_OK</text>
<text x="236.6" y="81.5">the</text>
<text x="240.7" y="81.5">ripple:</text>
<text x="242.2" y="83.5">(1.24</text>
<text x="247.9" y="81.5">49</text>
<text x="248.5" y="83.5">V</text>
<text x="250.8" y="83.5">rising).</text>
<text x="251.5" y="81.5">kHz</text>
<text x="256.1" y="81.5">with</text>
<text x="261.1" y="81.5">C29.</text>
<text x="182.9" y="85.6">R39,</text>
<text x="182.9" y="87.6">D9</text>
<text x="186.5" y="87.6">clamps</text>
<text x="188.3" y="85.6">R40</text>
<text x="193.2" y="85.6">end</text>
<text x="194.5" y="87.6">+12V_A</text>
<text x="197.8" y="85.6">the</text>
<text x="201.9" y="85.6">fast</text>
<text x="202.8" y="87.6">near</text>
<text x="206.7" y="85.6">charge</text>
<text x="208.1" y="87.6">ground</text>
<text x="214.3" y="85.6">of</text>
<text x="215.8" y="87.6">while</text>
<text x="217.3" y="85.6">C30</text>
<text x="221.8" y="87.6">-4V_A</text>
<text x="222.2" y="85.6">at</text>
<text x="225.2" y="85.6">11</text>
<text x="228.8" y="85.6">V;</text>
<text x="228.9" y="87.6">is</text>
<text x="231.7" y="85.6">settled</text>
<text x="231.7" y="87.6">present</text>
<text x="239.3" y="85.6">after</text>
<text x="239.9" y="87.6">without</text>
<text x="245" y="85.6">0.8</text>
<text x="247.9" y="87.6">it.</text>
<text x="249.2" y="85.6">s</text>
<text x="251.4" y="85.6">(calculated).</text>
<text x="198.1" y="105.6">U11:</text>
<text x="198.1" y="107.7">R30,</text>
<text x="203.6" y="107.7">C21</text>
<text x="203.6" y="105.6">VOUT</text>
<text x="208.4" y="107.7">keep</text>
<text x="209.5" y="105.6">=</text>
<text x="212.3" y="105.6">-1.22</text>
<text x="214" y="107.7">fast</text>
<text x="218.8" y="107.7">edges</text>
<text x="219.3" y="105.6">V</text>
<text x="221.5" y="105.6">x</text>
<text x="223.7" y="105.6">(R34</text>
<text x="225.4" y="107.7">of</text>
<text x="228.5" y="107.7">+5V</text>
<text x="229.4" y="105.6">+</text>
<text x="232.2" y="105.6">R36)</text>
<text x="233.5" y="107.7">off</text>
<text x="237.3" y="107.7">the</text>
<text x="237.9" y="105.6">/</text>
<text x="240.4" y="105.6">R36</text>
<text x="241.4" y="107.7">5.8</text>
<text x="245.2" y="105.6">=</text>
<text x="245.6" y="107.7">V</text>
<text x="247.9" y="107.7">rating</text>
<text x="248" y="105.6">-3.98</text>
<text x="254.6" y="107.7">of</text>
<text x="254.9" y="105.6">V.</text>
<text x="257.7" y="107.7">VIN.</text>
<text x="198.1" y="109.7">R27,</text>
<text x="198.1" y="111.8">input</text>
<text x="203.6" y="109.7">R28:</text>
<text x="204.1" y="111.8">current.</text>
<text x="209" y="109.7">EN</text>
<text x="212.6" y="111.8">D8</text>
<text x="212.7" y="109.7">=</text>
<text x="215.4" y="109.7">0.6</text>
<text x="216.3" y="111.8">clamps</text>
<text x="219.6" y="109.7">x</text>
<text x="221.8" y="109.7">5V_OK,</text>
<text x="224.2" y="111.8">-4V_A</text>
<text x="229.5" y="109.7">below</text>
<text x="231.3" y="111.8">to</text>
<text x="234.4" y="111.8">ground</text>
<text x="236" y="109.7">VIN</text>
<text x="240.2" y="109.7">while</text>
<text x="242.1" y="111.8">while</text>
<text x="246.2" y="109.7">U11</text>
<text x="248.1" y="111.8">U11</text>
<text x="251.2" y="109.7">limits</text>
<text x="253" y="111.8">is</text>
<text x="255.8" y="111.8">off.</text>
<text x="257.6" y="109.7">its</text>
<text x="198.1" y="120.9">Links</text>
<text x="198.1" y="122.9">each</text>
<text x="203.8" y="122.9">starts</text>
<text x="204.1" y="120.9">for</text>
<text x="208" y="120.9">the</text>
<text x="210.4" y="122.9">one</text>
<text x="212.1" y="120.9">first</text>
<text x="214.9" y="122.9">stage.</text>
<text x="217.1" y="120.9">power-up:</text>
<text x="228.3" y="120.9">L1,</text>
<text x="232.3" y="120.9">R37,</text>
<text x="237.8" y="120.9">R31</text>
<text x="242.6" y="120.9">and</text>
<text x="247.2" y="120.9">R27;</text>
<text x="182.9" y="143.7">U12</text>
<text x="187.8" y="143.7">is</text>
<text x="190.6" y="143.7">supplied</text>
<text x="199.8" y="143.7">from</text>
<text x="205.3" y="143.7">+3V3_A</text>
<text x="213.6" y="143.7">through</text>
<text x="222" y="143.7">R31</text>
<text x="226.9" y="143.7">and</text>
<text x="231.5" y="143.7">C20</text>
<text x="182.9" y="145.8">(3.9</text>
<text x="182.9" y="147.8">rail</text>
<text x="182.9" y="149.9">D7</text>
<text x="186.5" y="149.9">empties</text>
<text x="187.3" y="147.8">of</text>
<text x="187.9" y="145.8">kHz),</text>
<text x="190.3" y="147.8">the</text>
<text x="193.9" y="145.8">so</text>
<text x="194.4" y="147.8">parts</text>
<text x="195.1" y="149.9">the</text>
<text x="197.3" y="145.8">VREF</text>
<text x="199.2" y="149.9">capacitors</text>
<text x="200.4" y="147.8">that</text>
<text x="203" y="145.8">is</text>
<text x="205.4" y="147.8">receive</text>
<text x="205.8" y="145.8">never</text>
<text x="210.3" y="149.9">on</text>
<text x="212.1" y="145.8">present</text>
<text x="213.2" y="147.8">it.</text>
<text x="213.8" y="149.9">VREF</text>
<text x="219.5" y="149.9">into</text>
<text x="220.3" y="145.8">without</text>
<text x="224.3" y="149.9">+3V3_A</text>
<text x="228.3" y="145.8">the</text>
<text x="182.9" y="151.9">when</text>
<text x="182.9" y="153.9">tuning</text>
<text x="182.9" y="156">C24:</text>
<text x="188.3" y="156">noise</text>
<text x="188.8" y="151.9">that</text>
<text x="190" y="153.9">position,</text>
<text x="193.7" y="151.9">rail</text>
<text x="194.5" y="156">filter,</text>
<text x="198.1" y="151.9">falls.</text>
<text x="199.3" y="153.9">0</text>
<text x="200.9" y="156">10</text>
<text x="201.7" y="153.9">ohm</text>
<text x="204.1" y="151.9">R35</text>
<text x="204.5" y="156">Hz</text>
<text x="206.9" y="153.9">to</text>
<text x="208" y="156">to</text>
<text x="208.9" y="151.9">damps</text>
<text x="209.9" y="153.9">1.5</text>
<text x="211.1" y="156">20</text>
<text x="214.1" y="153.9">ohm.</text>
<text x="214.7" y="156">Hz</text>
<text x="216.3" y="151.9">C26;</text>
<text x="218.2" y="156">(datasheet).</text>
<text x="221.7" y="151.9">it</text>
<text x="224.2" y="151.9">is</text>
<text x="227" y="151.9">a</text>
</g>
<text font-size="1.3" fill="#725600" x="12.8" y="110.1">5V_OK</text>
<text font-size=".8" fill="#939391" x="41.7" y="57.7" transform="rotate(-90 41.7 57.7)">DD</text>
</svg>
